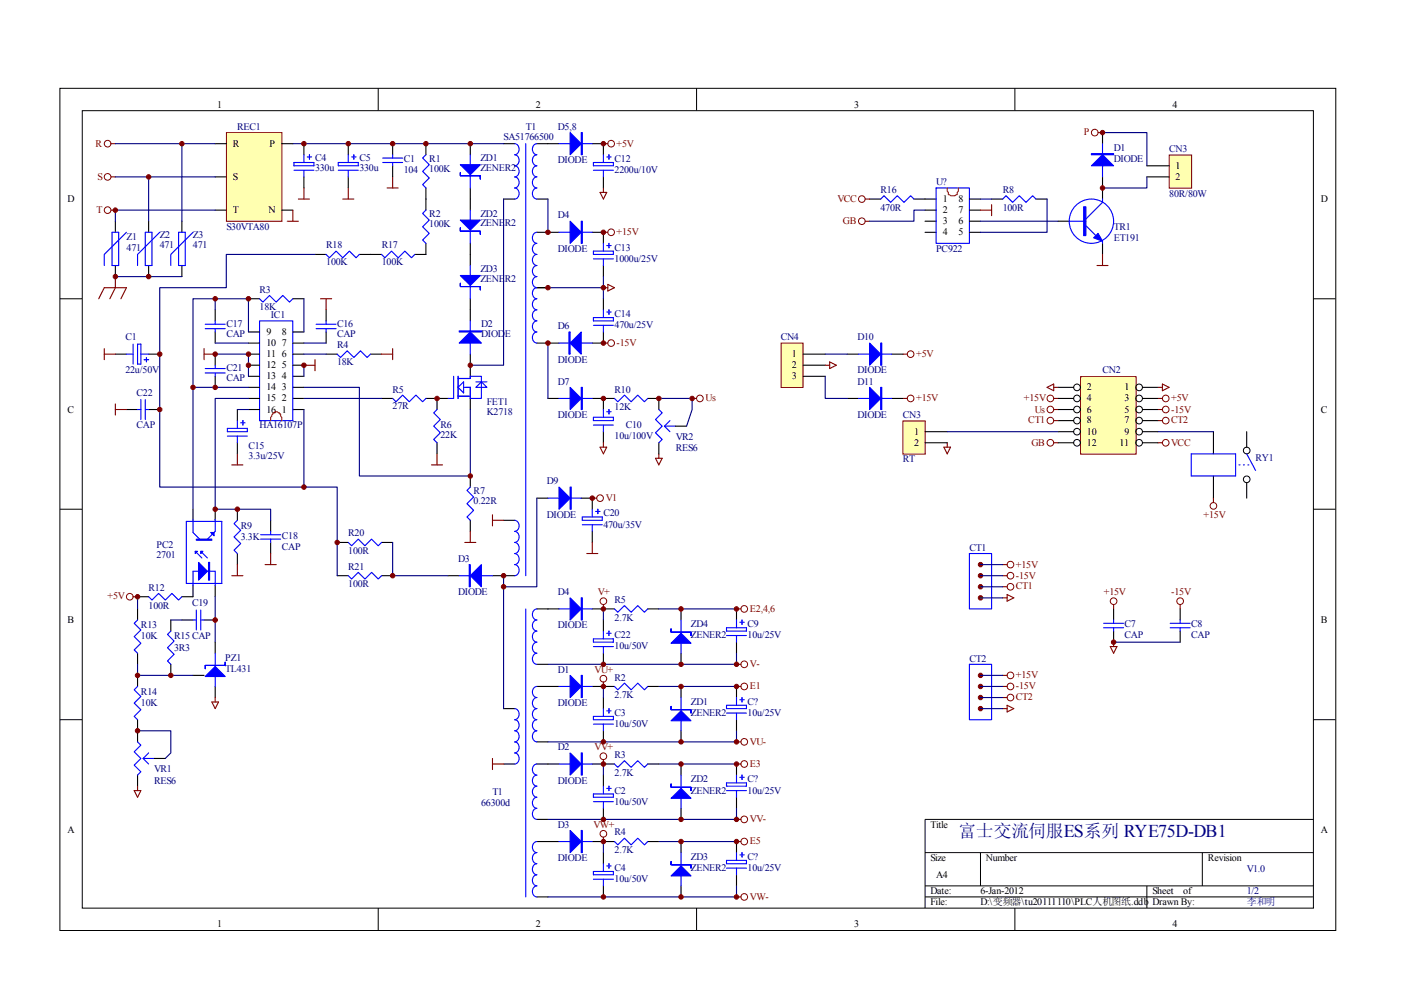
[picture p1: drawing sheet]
<svg xmlns="http://www.w3.org/2000/svg" width="297mm" height="210mm" viewBox="0 0 297 210" stroke-linecap="round" stroke-linejoin="round" font-family="sans-serif">
<g fill="none" stroke="#000" stroke-width=".21">
<path d="M12.7 18.7h270.5v178.6h-270.5zM80.2 18.7v4.7M147.7 18.7v4.7M215.2 18.7v4.7M17.4 23.5h261.1v169h-261.1zM12.7 63.3h4.7M278.4 63.3h4.7M12.7 108h4.7M278.4 108h4.7M12.7 152.6h4.7M278.4 152.6h4.7M278.4 173.7h-82.3v18.8"/>
<path d="M80.2 192.5v4.7M147.7 192.5v4.7M196.1 180.8h82.3M196.1 187.8h82.3M196.1 190.2h82.3M207.9 180.8v7M215.2 192.5v4.7M243.2 187.8v4.7M254.9 180.8v7"/>
</g>
<path d="M48.1 28.2h11.7v18.7h-11.7z" fill="#ffffb0"/>
<g fill="none" stroke="#800000" stroke-width=".21">
<path d="M48 28.1h11.8v18.8h-11.8z"/>
<circle cx="22.8" cy="37.5" r=".7"/>
<circle cx="22.8" cy="30.5" r=".7"/>
<circle cx="129.6" cy="30.5" r=".71"/>
<circle cx="22.8" cy="44.6" r=".7"/>
<circle cx="129.6" cy="49.2" r=".71"/>
<circle cx="129.6" cy="72.7" r=".71"/>
<circle cx="148.4" cy="84.5" r=".7"/>
<circle cx="127.2" cy="105.6" r=".71"/>
<circle cx="27.5" cy="126.5" r=".71"/>
<circle cx="127.9" cy="127.5" r=".71"/>
<circle cx="157.8" cy="129.1" r=".71"/>
<circle cx="127.9" cy="143.9" r=".71"/>
<circle cx="157.8" cy="157.3" r=".71"/>
<circle cx="157.8" cy="145.5" r=".71"/>
<circle cx="157.8" cy="140.8" r=".71"/>
<circle cx="127.9" cy="160.3" r=".71"/>
<circle cx="127.9" cy="176.8" r=".71"/>
<circle cx="157.8" cy="173.7" r=".71"/>
<circle cx="157.8" cy="162" r=".71"/>
<circle cx="157.8" cy="178.4" r=".71"/>
<circle cx="157.8" cy="190.2" r=".71"/>
</g>
<g fill="none" stroke="#000" stroke-width=".23">
<path d="M45.6 30.5h2.4M45.6 37.5h2.4M59.7 30.5h2.4M64.4 30.5v2.3M64.4 37.5v2.4M73.8 30.5v2.3M73.8 37.5v2.4M83.2 30.5v2.3M83.2 35.2v2.3M90.3 30.5v2.3M90.3 39.9v4.7M99.7 30.5v2.3"/>
<path d="M99.7 39.9v4.7M106.8 30.5h2.3M113.8 30.5h4.7M125.6 30.5h2.3v2.3M127.9 37.5v2.4M233.8 39.9v2.3M24.5 46.9v2.4M24.5 56.3v2.3M31.5 46.9v2.4M31.5 56.3v2.3M38.6 46.9v2.4M38.6 56.3v2.3"/>
<path d="M45.6 44.6h2.4M59.7 44.6h2.4M66.8 53.9h2.3M76.2 53.9h4.7M90.3 51.6v2.3h-2.3M99.7 51.6v4.7M106.8 42.2h2.3M113.8 42.2h2.4M113.8 49.3h4.7M125.6 49.3h2.3v2.3M127.9 56.3v2.3M184.4 42.2h2.3"/>
<path d="M193.8 42.2h4.7M196.1 44.6h2.4M196.1 49.3h2.4M196.1 46.9h2.4M205.5 44.6h2.4M205.5 42.2h2.4M205.5 49.3h2.4M205.5 46.9h2.4M210.2 42.2h2.4M219.6 42.2h2.4M224.3 46.9h2.4M233.8 51.6v2.3"/>
<path d="M24.5 75.1h2.3M31.5 75.1h2.4M45.6 65.7v2.3M45.6 70.4v2.3M45.6 75.1v2.3M45.6 79.8v2.3M52.7 72.7h2.3M52.7 79.8h2.3M52.7 77.4h2.3M52.7 75.1h2.3M52.7 70.4h2.3M52.7 63.3h2.3"/>
<path d="M62.1 72.7h2.3M62.1 79.8h2.3M62.1 77.4h2.3M62.1 75.1h2.3M62.1 70.4h2.3M62.1 63.3h2.3M69.1 75.1h2.4M69.1 65.7v2.3M69.1 70.4v2.3M78.5 75.1h2.4M99.7 63.3v4.7M99.7 75.1v4.7"/>
<path d="M113.8 61h2.4M113.8 72.7h4.7M127.9 70.4v2.3h-2.3M127.9 63.3v2.4M26.8 86.8h2.4M31.5 86.8h2.4M50.3 86.8v2.4M50.3 93.9v2.3M52.7 84.5h2.3M52.7 86.8h2.3M52.7 82.1h2.3M62.1 84.5h2.3"/>
<path d="M62.1 86.8h2.3M62.1 82.1h2.3M80.9 84.5h2.3M90.3 84.5h4.7M92.7 84.5v2.3M92.7 93.9v2.3M99.7 84.5v2.3M116.2 84.5h2.3M125.6 84.5h4.7M127.9 84.5v2.3M127.9 91.5v2.4M137.3 84.5h2.4v2.3"/>
<path d="M139.7 93.9v2.3M143.2 90.4h2.4M40.9 108v2.3M45.6 108v2.3M50.3 108v2.3M50.3 117.4v2.3M57.4 110.3v2.4M57.4 115v2.4M71.5 115h2.3M80.9 115h2.3M99.7 100.9v2.4M99.7 110.3v2.4"/>
<path d="M106.8 110.3h2.3M113.8 105.6h2.4M123.2 105.6h2.4v2.4M125.6 112.7v2.3M29.2 126.5h2.3M29.2 129.1v2.4M29.2 138.5v2.4M36.2 131.5v2.3M38.6 131.5h2.3M40.9 124.2v2.3h-2.3M43.3 131.5h2.3M45.6 124.2v2.3"/>
<path d="M45.6 136.2v2.3M71.5 122.1h2.3M80.9 122.1h2.3M95 122.1h2.4M104.4 122.1h4.7M113.8 129.1h4.7M125.6 129.1h4.7M127.9 131.5v2.3M127.9 138.5v2.4M137.3 129.1h2.4M144.4 129.1v2.4M144.4 138.5v2.4"/>
<path d="M156.2 129.1v2.4M156.2 136.2v2.3M29.2 143.2v2.3M29.2 152.6v4.7M36.2 140.9v2.3M40.9 143.2h2.4M45.6 145.5v2.4M106.8 150.2h2.3M113.8 140.9h2.4M113.8 157.3h2.4M113.8 145.5h4.7M125.6 145.5h4.7"/>
<path d="M127.9 147.9v2.3M127.9 154.9v2.4M137.3 145.5h2.4M144.4 145.5v2.4M144.4 154.9v2.4M156.2 145.5v2.4M156.2 152.6v2.3M29.2 164.3v2.4M32.7 160.8h2.3M106.8 162h2.3M113.8 162h4.7M113.8 173.7h2.4"/>
<path d="M113.8 178.4h4.7M125.6 162h4.7M125.6 178.4h4.7M127.9 164.3v2.4M127.9 171.4v2.3M137.3 162h2.4M137.3 178.4h2.4M144.4 162v2.3M144.4 171.4v2.3M144.4 178.4v2.4M156.2 162v2.3M156.2 169v2.4"/>
<path d="M156.2 178.4v2.4M113.8 190.2h2.4M127.9 180.8v2.3M127.9 187.8v2.4M144.4 187.8v2.4M156.2 185.5v2.3"/>
</g>
<g fill="none" stroke="#00f" stroke-width=".23">
<path d="M62.3 34.5h4.3v.7h-4.3zM62.3 36.1h4.3M64.4 32.8v1.7M64.4 36.1v1.4M65.1 33.3h1M65.6 32.8v.9M71.7 36.1h4.3M71.7 34.5h4.3v.7h-4.3zM73.8 32.8v1.7M73.8 36.1v1.4M74.5 33.3h1M75 32.8v.9"/>
<path d="M81.1 34.5h4.3M81.1 33.5h4.3M83.2 32.8v.7M83.2 34.5v.7M90.3 32.8l-.7 .7 1.4 1.4-1.4 1.4 1.4 1.4-1.4 1.5 .7 .7M99.7 32.8v7.1M109.1 30.5a1.2 1.2 0 0 1 1 1.1 1.2 1.2 0 0 1-1 1.2 1.2 1.2 0 0 1 1 1.2 1.2 1.2 0 0 1-1 1.2 1.2 1.2 0 0 1 1 1.1 1.2 1.2 0 0 1-1 1.2 1.2 1.2 0 0 1 1 1.2 1.2 1.2 0 0 1-1 1.2 1.2 1.2 0 0 1 1 1.1 1.2 1.2 0 0 1-1 1.2M111.5 30.5v91.6M113.8 30.5a1.21 1.21 0 0 0-.9 1.1 1.21 1.21 0 0 0 .9 1.2 1.2 1.2 0 0 0-.9 1.2 1.2 1.2 0 0 0 .9 1.2 1.2 1.2 0 0 0-.9 1.1 1.2 1.2 0 0 0 .9 1.2 1.2 1.2 0 0 0-.9 1.2 1.2 1.2 0 0 0 .9 1.2 1.2 1.2 0 0 0-.9 1.1 1.2 1.2 0 0 0 .9 1.2M118.5 30.5h7.1M125.8 36.1h4.2M125.8 34.5h4.2v.7h-4.2z"/>
<path d="M127.9 32.8v1.7M127.9 36.1v1.4M128.6 33.3h1M129.1 32.8v.9M198.5 39.9h7v11.7h-7zM23.8 49.3h1.4v7h-1.4zM26.8 49.3l-4.7 4.6v2.4M30.8 49.3h1.4v7h-1.4zM33.9 49.3l-4.7 4.6v2.4M37.9 49.3h1.4v7h-1.4zM40.9 49.3l-4.7 4.6v2.4M69.1 53.9l.7 .8 1.5-1.5 1.4 1.5 1.4-1.5 1.4 1.5 .7-.8"/>
<path d="M80.9 53.9l.7 .8 1.4-1.5 1.4 1.5 1.4-1.5 1.4 1.5 .8-.8M90.3 44.6l-.7 .7 1.4 1.4-1.4 1.4 1.4 1.4-1.4 1.4 .7 .7M99.7 44.6v7M99.7 56.3v7M113.8 49.3a1.2 1.2 0 0 0-.9 1.1 1.2 1.2 0 0 0 .9 1.2 1.2 1.2 0 0 0-.9 1.2 1.2 1.2 0 0 0 .9 1.1 1.2 1.2 0 0 0-.9 1.2 1.2 1.2 0 0 0 .9 1.2 1.2 1.2 0 0 0-.9 1.2 1.2 1.2 0 0 0 .9 1.1 1.2 1.2 0 0 0-.9 1.2 1.2 1.2 0 0 0 .9 1.2 1.2 1.2 0 0 0-.9 1.2 1.2 1.2 0 0 0 .9 1.1 1.2 1.2 0 0 0-.9 1.2 1.2 1.2 0 0 0 .9 1.2M118.5 49.3h7.1M125.8 53.2h4.2v.7h-4.2zM125.8 54.9h4.2M127.9 51.6v1.6M127.9 54.9v1.4M128.6 52.1h1M129.1 51.6v.9"/>
<path d="M186.7 42.2l.7-.7 1.4 1.4 1.4-1.4 1.5 1.4 1.4-1.4 .7 .7M212.6 42.2l.7-.7 1.4 1.4 1.4-1.4 1.4 1.4 1.4-1.4 .7 .7M226.7 46.9h3.5M230.2 47.8l2.1 2.2M233.8 42.2v.7l-3.6 3.5M233.8 51.1v.5M26.8 75.1h1.4M28.2 73v4.2M29.2 73h.7v4.2h-.7zM29.9 75.1h1.6M30.6 76.3h.9M31 75.8v.9"/>
<path d="M43.5 68.7h4.2M43.5 69.7h4.2M43.5 78.1h4.2M43.5 79.1h4.2M45.6 68v.7M45.6 69.7v.7M45.6 77.4v.7M45.6 79.1v.7M55 68h7.1v21.2h-7.1zM55 63.3l.7 .7 1.4-1.4 1.5 1.4 1.4-1.4 1.4 1.4 .7-.7M67 68.7h4.3M67 69.7h4.3"/>
<path d="M69.1 68v.7M69.1 69.7v.7M71.5 75.1l.7 .7 1.4-1.4 1.4 1.4 1.4-1.4 1.4 1.4 .7-.7M96.2 79.8v4.7h-1.2M97.1 79.8v4.7M99.7 68v7.1M113.8 65.7a1.2 1.2 0 0 0-.9 1.2 1.2 1.2 0 0 0 .9 1.1 1.2 1.2 0 0 0-.9 1.2 1.2 1.2 0 0 0 .9 1.2 1.2 1.2 0 0 0-.9 1.2 1.2 1.2 0 0 0 .9 1.1M118.5 72.7h7.1M125.8 67.3h4.2v.7h-4.2zM125.8 69h4.2M127.9 65.7v1.6M127.9 69v1.4"/>
<path d="M128.6 66.2h1M129.1 65.7v.9M29.2 86.8h.7M29.9 84.7v4.2M30.8 84.7v4.2M30.8 86.8h.7M48.2 90.8h4.2v.7h-4.2zM48.2 92.5h4.2M50.3 89.2v1.6M50.3 92.5v1.4M51 89.6h1M51.5 89.2v.9"/>
<path d="M83.2 84.5l.8 .7 1.4-1.4 1.4 1.4 1.4-1.4 1.4 1.4 .7-.7M92.7 86.8l-.8 .7 1.5 1.4-1.5 1.5 1.5 1.4-1.5 1.4 .8 .7M97.1 80.3h2.6v-.5h2.4v4.7h-2.4v-2.4h-1.4M97.1 84h2.6M97.1 82.1l1.2-1.1v2.3zM100.9 82.1l1.2-1.1 1.1 1.1zM100.9 81h2.3M118.5 84.5h7.1M125.8 88.5h4.2v.7h-4.2zM125.8 90.1h4.2M127.9 86.8v1.7M127.9 90.1v1.4"/>
<path d="M128.6 87.3h1M129.1 86.8v1M130.3 84.5l.7 .7 1.4-1.4 1.4 1.4 1.4-1.4 1.4 1.4 .7-.7M139.7 86.8l.7 .7-1.4 1.4 1.4 1.5-1.4 1.4 1.4 1.4-.7 .7M140.9 90.4h2.3M142 89.2l-1.1 1.2 1.1 1.1M39.5 110.6h7.5v13.1h-7.5zM40.9 110.1v2.8l1.4 1.4M41.4 116.9l1.4 1.4M42.6 116.9l1.4 1.4M45.6 110.1v2.6l-1.6 1.6M50.3 110.3l-.7 .7 1.4 1.4-1.4 1.4 1.4 1.5-1.4 1.4 .7 .7"/>
<path d="M55.3 113.4h4.2M55.3 114.3h4.2M57.4 112.7v.7M57.4 114.3v.7M73.8 115l.7 .7 1.5-1.4 1.4 1.4 1.4-1.4 1.4 1.4 .7-.7M99.7 103.3l-.7 .7 1.4 1.4-1.4 1.4 1.4 1.4-1.4 1.4 .7 .7M109.1 110.3a1.2 1.2 0 0 1 1 1.2 1.2 1.2 0 0 1-1 1.2 1.2 1.2 0 0 1 1 1.1 1.2 1.2 0 0 1-1 1.2 1.2 1.2 0 0 1 1 1.2 1.2 1.2 0 0 1-1 1.2 1.2 1.2 0 0 1 1 1.1 1.2 1.2 0 0 1-1 1.2 1.2 1.2 0 0 1 1 1.2 1.2 1.2 0 0 1-1 1.2M116.2 105.6h7M123.5 109.6h4.2v.7h-4.2zM123.5 111.3h4.2M125.6 108v1.6M125.6 111.3v1.4"/>
<path d="M126.3 108.4h.9M126.8 108v.9M29.2 131.5l-.7 .7 1.4 1.4-1.4 1.4 1.4 1.4-1.4 1.4 .7 .7M31.5 126.5l.7 .7 1.4-1.4 1.4 1.4 1.4-1.4 1.5 1.4 .7-.7M36.2 133.8l-.7 .7 1.4 1.4-1.4 1.4 1.4 1.4-1.4 1.4 .7 .8M40.9 124.2v-3.1h4.7v3.1M40.9 131.5h.7M41.6 129.3v4.3M42.6 131.5h.7M42.6 129.3v4.3M45.6 138.5v7M73.8 122.1l.7 .7 1.5-1.4 1.4 1.4 1.4-1.4 1.4 1.4 .7-.7"/>
<path d="M97.4 122.1h7M111.5 129.1v61.1M113.8 129.1a1.2 1.2 0 0 0-.9 1.2 1.2 1.2 0 0 0 .9 1.2 1.2 1.2 0 0 0-.9 1.1 1.2 1.2 0 0 0 .9 1.2 1.2 1.2 0 0 0-.9 1.2 1.2 1.2 0 0 0 .9 1.2 1.2 1.2 0 0 0-.9 1.1 1.2 1.2 0 0 0 .9 1.2 1.2 1.2 0 0 0-.9 1.2 1.2 1.2 0 0 0 .9 1.2M118.5 129.1h7.1M125.8 135.4h4.2v.8h-4.2zM125.8 137.1h4.2M127.9 133.8v1.6M127.9 137.1v1.4M128.6 134.3h1M129.1 133.8v.9M130.3 129.1l.7 .7 1.4-1.4 1.4 1.4 1.4-1.4 1.4 1.4 .7-.7M144.4 131.5v7"/>
<path d="M154 133.1h4.3v.7h-4.3zM154 134.7h4.3M156.2 131.5v1.6M156.2 134.7v1.5M156.9 131.9h.9M157.3 131.5v.9M29.2 145.5l-.7 .8 1.4 1.4-1.4 1.4 1.4 1.4-1.4 1.4 .7 .7M29.2 157.3l.7 .7-1.4 1.4 1.4 1.4-1.4 1.4 1.4 1.4-.7 .7M31.5 159.6l-1.2 1.2 1.2 1.2M109.1 150.2a1.2 1.2 0 0 1 1 1.2 1.2 1.2 0 0 1-1 1.2 1.2 1.2 0 0 1 1 1.2 1.2 1.2 0 0 1-1 1.1 1.2 1.2 0 0 1 1 1.2 1.2 1.2 0 0 1-1 1.2 1.2 1.2 0 0 1 1 1.2 1.2 1.2 0 0 1-1 1.1 1.2 1.2 0 0 1 1 1.2 1.2 1.2 0 0 1-1 1.2M113.8 145.5a1.2 1.2 0 0 0-.9 1.2 1.2 1.2 0 0 0 .9 1.2 1.2 1.2 0 0 0-.9 1.2 1.2 1.2 0 0 0 .9 1.1 1.2 1.2 0 0 0-.9 1.2 1.2 1.2 0 0 0 .9 1.2 1.2 1.2 0 0 0-.9 1.2 1.2 1.2 0 0 0 .9 1.1 1.2 1.2 0 0 0-.9 1.2 1.2 1.2 0 0 0 .9 1.2M118.5 145.5h7.1"/>
<path d="M125.8 151.9h4.2v.7h-4.2zM125.8 153.5h4.2M127.9 150.2v1.7M127.9 153.5v1.4M128.6 150.7h1M129.1 150.2v1M130.3 145.5l.7 .8 1.4-1.5 1.4 1.5 1.4-1.5 1.4 1.5 .7-.8M144.4 147.9v7M154 149.5h4.3v.7h-4.3zM154 151.2h4.3M156.2 147.9v1.6M156.2 151.2v1.4"/>
<path d="M156.9 148.4h.9M157.3 147.9v.9M30.3 160.8h2.4M113.8 162a1.2 1.2 0 0 0-.9 1.2 1.2 1.2 0 0 0 .9 1.1 1.2 1.2 0 0 0-.9 1.2 1.2 1.2 0 0 0 .9 1.2 1.2 1.2 0 0 0-.9 1.2 1.2 1.2 0 0 0 .9 1.1 1.2 1.2 0 0 0-.9 1.2 1.2 1.2 0 0 0 .9 1.2 1.2 1.2 0 0 0-.9 1.2 1.2 1.2 0 0 0 .9 1.1M113.8 178.4a1.2 1.2 0 0 0-.9 1.2 1.2 1.2 0 0 0 .9 1.2 1.2 1.2 0 0 0-.9 1.2 1.2 1.2 0 0 0 .9 1.1 1.2 1.2 0 0 0-.9 1.2 1.2 1.2 0 0 0 .9 1.2 1.21 1.21 0 0 0-.9 1.2 1.21 1.21 0 0 0 .9 1.1 1.2 1.2 0 0 0-.9 1.2 1.2 1.2 0 0 0 .9 1.2M118.5 162h7.1M118.5 178.4h7.1M125.8 168.3h4.2v.7h-4.2zM125.8 170h4.2M127.9 166.7v1.6M127.9 170v1.4M128.6 167.2h1"/>
<path d="M129.1 166.7v.9M130.3 162l.7 .7 1.4-1.4 1.4 1.4 1.4-1.4 1.4 1.4 .7-.7M130.3 178.4l.7 .7 1.4-1.4 1.4 1.4 1.4-1.4 1.4 1.4 .7-.7M144.4 164.3v7.1M154 166h4.3v.7h-4.3zM154 167.6h4.3M156.2 164.3v1.7M156.2 167.6v1.4M156.9 164.8h.9M157.3 164.3v1M125.8 184.8h4.2v.7h-4.2zM125.8 186.4h4.2"/>
<path d="M127.9 183.1v1.7M127.9 186.4v1.4M128.6 183.6h1M129.1 183.1v1M144.4 180.8v7M154 182.4h4.3v.7h-4.3zM154 184.1h4.3M156.2 180.8v1.6M156.2 184.1v1.4M156.9 181.2h.9M157.3 180.8v.9"/>
<circle cx="231.4" cy="46.9" r="4.7"/>
</g>
<g fill="none" stroke="#800000" stroke-width=".23">
<path d="M23.5 30.5h1M23.5 37.5h1M64.4 39.9v2.3M73.8 39.9v2.3M82.1 39.9h2.3M83.2 37.5v2.4M127.9 30.5h1M127.9 39.9v.9M23.5 44.6h1M24.5 58.6v2.4l-1.2 2.3M60.9 46.9h2.4M62.1 44.6v2.3"/>
<path d="M63.3 42.2h2.3M72.7 42.2h2.3M127.2 40.8h1.4l-.7 1.4zM127.9 49.3h1M20.9 63.3l1.2-2.3h4.7l-1.2 2.3M22.1 75.1h2.4M22.1 73.9v2.4M43.3 73.9v2.4M43.3 75.1h2.3M64.4 77.4h2.4M66.8 76.3v2.3M68 63.3h2.3"/>
<path d="M69.1 63.3v2.4M80.9 75.1h2.3M83.2 73.9v2.4M127.9 61h1M127.9 72.7h1M128.9 60.3l1.4 .7-1.4 .7zM24.5 85.7v2.3M24.5 86.8h2.3M49.1 98.6h2.4M50.3 96.2v2.4M91.5 98.6h2.3M92.7 96.2v2.4"/>
<path d="M127.2 94.8h1.4l-.7 1.4zM127.9 93.9v.9M139 97.2h1.4l-.7 1.4zM139.7 96.2v1M146.7 84.5h1M50.3 119.7v2.4M56.2 119.7h2.4M57.4 117.4v2.3M98.5 115h2.4M99.7 112.7v2.3M104.4 109.1v2.4M104.4 110.3h2.4"/>
<path d="M124.4 117.4h2.4M125.6 115v2.4M125.6 105.6h.9M28.2 126.5h1M49.1 122.1h2.4M127.9 128.2v.9M156.2 129.1h.9M44.9 148.8h1.4l-.7 1.4zM45.6 147.9v.9M127.9 144.6v.9M156.2 140.9h.9M156.2 157.3h.9"/>
<path d="M156.2 145.5h.9M28.5 167.6h1.4l-.7 1.4zM29.2 166.7v.9M104.4 160.8v2.4M104.4 162h2.4M127.9 161.1v.9M127.9 177.5v.9M156.2 162h.9M156.2 173.7h.9M156.2 178.4h.9M156.2 190.2h.9"/>
</g>
<g fill="#00f" stroke="#00f" stroke-width=".23">
<path d="M97.6 34.9h4.2l-2.1 2.1z"/>
<path d="M97.6 46.7h4.2l-2.1 2.1z"/>
<path d="M97.6 58.4h4.2l-2.1 2.1z"/>
<path d="M97.4 72.7l2.3-2.3 2.4 2.3z"/>
<path d="M42.1 119.2l1.9 1.9-1.9 1.9z"/>
<path d="M41.4 116.9h.5l-.5 .5z"/>
<path d="M42.6 116.9h.4l-.4 .5z"/>
<path d="M44.7 112.9h.7v.7z"/>
<path d="M99.7 122.1l2.4-2.4v4.7z"/>
<path d="M118.5 103.3l2.4 2.3-2.4 2.4z"/>
<path d="M43.5 143.4l2.1-2.1 2.1 2.1z"/>
<path d="M120.9 126.8l2.3 2.3-2.3 2.4z"/>
<path d="M120.9 143.2l2.3 2.3-2.3 2.4z"/>
<path d="M120.9 159.6l2.3 2.4-2.3 2.3z"/>
<path d="M120.9 176.1l2.3 2.3-2.3 2.4z"/>
<path d="M142.3 185.7l2.1-2.1 2.1 2.1z"/>
<path d="M142.3 169.3l2.1-2.1 2.1 2.1z"/>
<path d="M142.3 152.8l2.1-2.1 2.1 2.1z"/>
<path d="M142.3 136.4l2.1-2.1 2.1 2.1z"/>
<path d="M120.9 28.1l2.3 2.4-2.3 2.3z"/>
<path d="M120.9 46.9l2.3 2.4-2.3 2.3z"/>
<path d="M120.9 72.7l2.3-2.3v4.7z"/>
<path d="M120.9 82.1l2.3 2.4-2.3 2.3z"/>
<path d="M232.8 49.5l1 1.6-1.9-.7z"/>
<path d="M97.6 36.6v.7h4.2v.7v-.7h-4.2z" fill-rule="evenodd"/>
<path d="M97.6 48.3v.7h4.2v.7v-.7h-4.2z" fill-rule="evenodd"/>
<path d="M97.6 60.1v.7h4.2v.7v-.7h-4.2z" fill-rule="evenodd"/>
<path d="M97.4 70.2h4.7v.2h-4.7z" fill-rule="evenodd"/>
<path d="M44.2 119.2h.2v3.8h-.2z" fill-rule="evenodd"/>
<path d="M41.6 114.3h3.3v.2h-3.3z" fill-rule="evenodd"/>
<path d="M99.5 119.7h.2v4.7h-.2z" fill-rule="evenodd"/>
<path d="M120.9 103.3h.2v4.7h-.2z" fill-rule="evenodd"/>
<path d="M43.5 141.1v.7v-.7h4.2v-.7v.7z" fill-rule="evenodd"/>
<path d="M123.2 126.8h.3v4.7h-.3z" fill-rule="evenodd"/>
<path d="M123.2 143.2h.3v4.7h-.3z" fill-rule="evenodd"/>
<path d="M123.2 159.6h.3v4.7h-.3z" fill-rule="evenodd"/>
<path d="M123.2 176.1h.3v4.7h-.3z" fill-rule="evenodd"/>
<path d="M142.3 182.7v.7h4.2v.7v-.7h-4.2z" fill-rule="evenodd"/>
<path d="M142.3 166.2v.7h4.2v.7v-.7h-4.2z" fill-rule="evenodd"/>
<path d="M142.3 149.8v.7h4.2v.7v-.7h-4.2z" fill-rule="evenodd"/>
<path d="M142.3 133.3v.7h4.2v.7v-.7h-4.2z" fill-rule="evenodd"/>
<path d="M123.2 28.1h.3v4.7h-.3z" fill-rule="evenodd"/>
<path d="M123.2 46.9h.3v4.7h-.3z" fill-rule="evenodd"/>
<path d="M120.6 70.4h.3v4.7h-.3z" fill-rule="evenodd"/>
<path d="M123.2 82.1h.3v4.7h-.3z" fill-rule="evenodd"/>
<path d="M229.8 43.9h.4v6.1h-.4z" fill-rule="evenodd"/>
</g>
<path d="M200.8 39.9v.7l.3 .2v.5a2.01 2.01 0 0 0 1.8 0v-.5l.3-.2v-.7M57.4 89.2v-.7l.2-.5 .3-.2v-.3h.4v-.2h.5l.5 .2v.3h.2v.4l.2 .3v.7" fill="none" stroke="#f00" stroke-width=".23"/>
<g fill="#800000" stroke="#800000" stroke-width=".21">
<circle cx="92.7" cy="84.5" r=".47"/>
<circle cx="52.7" cy="77.4" r=".47"/>
<circle cx="64.4" cy="77.4" r=".47"/>
<circle cx="52.7" cy="63.3" r=".47"/>
<circle cx="31.5" cy="37.5" r=".47"/>
<circle cx="38.6" cy="30.5" r=".47"/>
<circle cx="24.5" cy="44.6" r=".47"/>
<circle cx="24.5" cy="58.6" r=".47"/>
<circle cx="31.5" cy="58.6" r=".47"/>
<circle cx="45.6" cy="63.3" r=".47"/>
<circle cx="33.9" cy="86.8" r=".47"/>
<circle cx="33.9" cy="75.1" r=".47"/>
<circle cx="45.6" cy="82.1" r=".47"/>
<circle cx="52.7" cy="75.1" r=".47"/>
<circle cx="45.6" cy="75.1" r=".47"/>
<circle cx="40.9" cy="82.1" r=".47"/>
<circle cx="45.6" cy="108" r=".47"/>
<circle cx="50.3" cy="108" r=".47"/>
<circle cx="99.7" cy="30.5" r=".47"/>
<circle cx="90.3" cy="30.5" r=".47"/>
<circle cx="99.7" cy="77.4" r=".47"/>
<circle cx="64.4" cy="30.5" r=".47"/>
<circle cx="73.8" cy="30.5" r=".47"/>
<circle cx="83.2" cy="30.5" r=".47"/>
<circle cx="29.2" cy="126.5" r=".47"/>
<circle cx="45.6" cy="131.5" r=".47"/>
<circle cx="29.2" cy="143.2" r=".47"/>
<circle cx="36.2" cy="143.2" r=".47"/>
<circle cx="29.2" cy="154.9" r=".47"/>
<circle cx="99.7" cy="100.9" r=".47"/>
<circle cx="64.4" cy="103.3" r=".47"/>
<circle cx="71.5" cy="115" r=".47"/>
<circle cx="83.2" cy="122.1" r=".47"/>
<circle cx="106.8" cy="122.1" r=".47"/>
<circle cx="106.8" cy="124.4" r=".47"/>
<circle cx="127.9" cy="84.5" r=".47"/>
<circle cx="116.2" cy="72.7" r=".47"/>
<circle cx="125.6" cy="105.6" r=".47"/>
<circle cx="127.9" cy="30.5" r=".47"/>
<circle cx="127.9" cy="49.3" r=".47"/>
<circle cx="127.9" cy="72.7" r=".47"/>
<circle cx="139.7" cy="84.5" r=".47"/>
<circle cx="146.7" cy="84.5" r=".47"/>
<circle cx="127.9" cy="61" r=".47"/>
<circle cx="116.2" cy="61" r=".47"/>
<circle cx="116.2" cy="49.3" r=".47"/>
<circle cx="156.1" cy="145.5" r=".47"/>
<circle cx="144.4" cy="145.5" r=".47"/>
<circle cx="156.1" cy="157.3" r=".47"/>
<circle cx="144.4" cy="157.3" r=".47"/>
<circle cx="127.9" cy="157.3" r=".47"/>
<circle cx="127.9" cy="145.5" r=".47"/>
<circle cx="156.1" cy="173.7" r=".47"/>
<circle cx="144.4" cy="173.7" r=".47"/>
<circle cx="127.9" cy="173.7" r=".47"/>
<circle cx="156.1" cy="178.4" r=".47"/>
<circle cx="144.4" cy="178.4" r=".47"/>
<circle cx="127.9" cy="178.4" r=".47"/>
<circle cx="156.1" cy="190.2" r=".47"/>
<circle cx="144.4" cy="190.2" r=".47"/>
<circle cx="127.9" cy="190.2" r=".47"/>
<circle cx="156.1" cy="162" r=".47"/>
<circle cx="144.4" cy="162" r=".47"/>
<circle cx="127.9" cy="162" r=".47"/>
<circle cx="156.1" cy="140.8" r=".47"/>
<circle cx="144.4" cy="140.8" r=".47"/>
<circle cx="127.9" cy="140.8" r=".47"/>
<circle cx="156.1" cy="129.1" r=".47"/>
<circle cx="144.4" cy="129.1" r=".47"/>
<circle cx="127.9" cy="129.1" r=".47"/>
</g>
<g fill="none" stroke="#000080" stroke-width=".23">
<path d="M24.5 30.5h21.1M24.5 37.5h21.1M31.5 37.5v9.4M38.6 30.5v16.4M62.1 30.5h44.7M24.5 58.6h14.1M45.6 44.6h-21.1v2.3M66.8 53.9h-18.8v7.1h-14.1v42.3h30.5v-16.5M106.8 42.2v35.2h-7.1M116.2 42.2v7.1M127.9 58.6v4.7M45.6 65.7v-2.4h7.1v7.1"/>
<path d="M45.6 63.3h-4.7v18.8h11.8M45.6 75.1h7.1v4.7M45.6 72.7h7.1M64.4 63.3v7.1M64.4 77.4v2.4M64.4 75.1h4.7M64.4 72.7h4.7M116.2 72.7v11.8M116.2 61h11.7M40.9 82.1v25.9M50.3 86.8h2.4M52.7 84.5h-7.1v23.5h11.8v2.3"/>
<path d="M64.4 82.1h11.8v18.8h23.5v-14.1M64.4 84.5h16.5M139.7 84.5h7v2.3l-1.1 3.6M64.4 103.3h7.1v18.8M83.2 115v7.1h11.8M113.8 105.6v18.8h-7M29.2 126.5v2.6M36.2 131.5h2.4M45.6 126.5v9.7M106.8 122.1v28.1M127.9 129.1v2.4M139.7 129.1h16.5"/>
<path d="M156.2 138.5v2.4h-40M29.2 140.9v2.3h11.7M29.2 154.9h7v4.7l-1.2 1.2M127.9 145.5v2.4M139.7 145.5h16.5M156.2 154.9v2.4h-40M127.9 162v2.3M127.9 178.4v2.4M139.7 178.4h16.5M139.7 162h16.5M156.2 171.4v2.3h-40M156.2 187.8v2.4h-40"/>
</g>
<path d="M248 32.9h4.6v7h-4.6z" fill="#ffffb0"/>
<g fill="none" stroke="#800000" stroke-width=".21">
<path d="M247.9 32.9h4.7v7h-4.7z"/>
<circle cx="232.1" cy="28.1" r=".71"/>
<circle cx="182.7" cy="46.9" r=".71"/>
<circle cx="182.7" cy="42.2" r=".71"/>
</g>
<path d="M233.8 28.1v2.4M233.8 37.5v2.4M243.2 35.2h4.7M243.2 37.5h4.7" fill="none" stroke="#000" stroke-width=".23"/>
<path d="M233.8 30.5v7" fill="none" stroke="#00f" stroke-width=".23"/>
<g fill="#00f" stroke="#00f" stroke-width=".23">
<path d="M231.4 35.2l2.4-2.4 2.3 2.4z"/>
<path d="M231.4 32.6h4.7v.2h-4.7z" fill-rule="evenodd"/>
</g>
<path d="M232.8 28.1h1M183.4 42.2h1M183.4 46.9h1M207.9 44.6h2.3M210.2 43.4v2.3M232.6 56.3h2.3M233.8 53.9v2.4" fill="none" stroke="#800000" stroke-width=".23"/>
<path d="M233.8 28.1h9.4v7.1M243.2 37.5v2.4h-9.4M196.1 44.6h-2.3v2.3h-9.4M207.9 46.9h16.4M207.9 42.2h2.3M222 42.2v7.1h-14.1" fill="none" stroke="#000080" stroke-width=".23"/>
<g fill="#800000" stroke="#800000" stroke-width=".21">
<circle cx="233.8" cy="39.9" r=".47"/>
<circle cx="233.8" cy="28.1" r=".47"/>
</g>
<path d="M229.2 79.9h11.7v16.4h-11.7z" fill="#ffffb0"/>
<g fill="none" stroke="#800000" stroke-width=".21">
<path d="M229.1 79.9h11.8v16.4h-11.8z"/>
<circle cx="222.7" cy="93.9" r=".7"/>
<circle cx="222.7" cy="86.8" r=".7"/>
<circle cx="222.7" cy="84.5" r=".7"/>
<circle cx="222.7" cy="89.2" r=".7"/>
<circle cx="247.2" cy="93.9" r=".7"/>
<circle cx="247.2" cy="84.5" r=".7"/>
<circle cx="247.2" cy="86.8" r=".7"/>
<circle cx="247.2" cy="89.2" r=".7"/>
</g>
<g fill="none" stroke="#000" stroke-width=".21">
<circle cx="228.3" cy="82.1" r=".71"/>
<circle cx="228.3" cy="91.5" r=".71"/>
<circle cx="228.3" cy="93.9" r=".71"/>
<circle cx="228.3" cy="89.2" r=".71"/>
<circle cx="228.3" cy="86.8" r=".71"/>
<circle cx="228.3" cy="84.5" r=".71"/>
<circle cx="241.5" cy="82.1" r=".71"/>
<circle cx="241.5" cy="91.5" r=".71"/>
<circle cx="241.5" cy="93.9" r=".71"/>
<circle cx="241.5" cy="86.8" r=".71"/>
<circle cx="241.5" cy="84.5" r=".71"/>
<circle cx="241.5" cy="89.2" r=".71"/>
<circle cx="264.3" cy="95.5" r=".71"/>
<circle cx="264.3" cy="101.6" r=".71"/>
</g>
<g fill="none" stroke="#000" stroke-width=".23">
<path d="M224.3 82.1h3.3M224.3 84.5h3.3M224.3 86.8h3.3M224.3 89.2h3.3M224.3 91.5h3.3M224.3 93.9h3.3M242.2 82.1h3.3M242.2 84.5h3.3M242.2 86.8h3.3M242.2 89.2h3.3M242.2 91.5h3.3M242.2 93.9h3.3"/>
<path d="M257.3 91.5v4.7M264.3 91.5v3.3M257.3 100.9v4.7M264.3 102.3v3.3"/>
</g>
<path d="M252.6 96.2h9.4v4.7h-9.4zM262.7 98.6h.2M263.6 98.6h.3M264.3 96.2l1.9 3.5M264.6 98.6h.2" fill="none" stroke="#00f" stroke-width=".23"/>
<g fill="none" stroke="#800000" stroke-width=".23">
<path d="M200.1 94.8h1.4l-.7 1.4zM200.8 93.9v.9M222 82.1l1.4-.7v1.4zM223.4 82.1h.9M223.4 84.5h.9M223.4 86.8h.9M223.4 89.2h.9M223.4 93.9h.9M245.5 82.1h1M245.5 84.5h1M245.5 86.8h1M245.5 89.2h1"/>
<path d="M245.5 93.9h1M246.5 81.4l1.4 .7-1.4 .7z"/>
</g>
<path d="M165.7 72.8h4.6v9.3h-4.6z" fill="#ffffb0"/>
<path d="M165.6 72.7h4.7v9.4h-4.7z" fill="none" stroke="#800000" stroke-width=".21"/>
<path d="M170.3 75.1h4.7M170.3 77.4h4.7M170.3 79.8h4.7" fill="none" stroke="#000" stroke-width=".23"/>
<path d="M191.5 89.3h4.7v7h-4.7z" fill="#ffffb0"/>
<g fill="none" stroke="#800000" stroke-width=".21">
<path d="M191.4 89.3h4.8v7h-4.8z"/>
<circle cx="193.1" cy="75.1" r=".71"/>
<circle cx="193.1" cy="84.5" r=".71"/>
<circle cx="214.2" cy="119.7" r=".71"/>
<circle cx="257.3" cy="107.3" r=".71"/>
<circle cx="214.2" cy="124.4" r=".71"/>
<circle cx="214.2" cy="122.1" r=".71"/>
<circle cx="236.1" cy="127.5" r=".71"/>
<circle cx="250.2" cy="127.5" r=".71"/>
<circle cx="214.2" cy="143.2" r=".71"/>
<circle cx="214.2" cy="145.5" r=".71"/>
<circle cx="214.2" cy="147.9" r=".71"/>
</g>
<path d="M179.7 75.1h2.3M189.1 75.1h2.3M179.7 84.5h2.3M189.1 84.5h2.3M196.1 91.5h4.7M196.1 93.9h4.7M236.1 129.1v2.4M236.1 133.8v2.4M250.2 129.1v2.4M250.2 133.8v2.4" fill="none" stroke="#000" stroke-width=".23"/>
<g fill="none" stroke="#800000" stroke-width=".23">
<path d="M175 77.4h.9M175.9 76.7l1.4 .7-1.4 .7zM191.4 75.1h1M191.4 84.5h1M212.6 119.7h.9M257.3 105.6v1M212.6 122.1h.9M212.6 124.4h.9M212.6 126.8h.9M213.5 126.1l1.4 .7-1.4 .7zM235.4 137.1h1.4l-.7 1.4zM236.1 128.2v.9"/>
<path d="M236.1 136.2v.9M250.2 128.2v.9M212.6 143.2h.9M212.6 145.5h.9M212.6 147.9h.9M212.6 150.2h.9M213.5 149.5l1.4 .7-1.4 .7z"/>
</g>
<path d="M182 75.1h7.1M182 84.5h7.1M205.5 117.4h4.7v11.7h-4.7zM234 133.1h4.2M234 132.2h4.2M236.1 131.5v.7M236.1 133.1v.7M248.1 133.1h4.2M248.1 132.2h4.2M250.2 131.5v.7M250.2 133.1v.7M205.5 140.9h4.7v11.7h-4.7z" fill="none" stroke="#00f" stroke-width=".23"/>
<g fill="#00f" stroke="#00f" stroke-width=".23">
<path d="M184.4 72.7l2.3 2.4-2.3 2.3z"/>
<path d="M184.4 82.1l2.3 2.4-2.3 2.3z"/>
<path d="M186.7 72.7h.3v4.7h-.3z" fill-rule="evenodd"/>
<path d="M186.7 82.1h.3v4.7h-.3z" fill-rule="evenodd"/>
</g>
<g fill="none" stroke="#000080" stroke-width=".23">
<path d="M175 79.8v4.7h4.7M175 75.1h4.7M200.8 91.5h23.5M245.5 91.5h11.8M207.9 119.7h4.7M207.9 124.4h4.7M207.9 122.1h4.7M207.9 126.8h4.7M236.1 136.2h14.1M207.9 143.2h4.7M207.9 147.9h4.7M207.9 145.5h4.7"/>
<path d="M207.9 150.2h4.7"/>
</g>
<g fill="#800000" stroke="#800000" stroke-width=".21">
<circle cx="207.9" cy="119.7" r=".47"/>
<circle cx="207.9" cy="122.1" r=".47"/>
<circle cx="207.9" cy="124.4" r=".47"/>
<circle cx="207.9" cy="126.8" r=".47"/>
<circle cx="207.9" cy="143.2" r=".47"/>
<circle cx="207.9" cy="145.5" r=".47"/>
<circle cx="207.9" cy="147.9" r=".47"/>
<circle cx="207.9" cy="150.2" r=".47"/>
<circle cx="236.1" cy="136.2" r=".47"/>
</g>
<text font-size="3.8" fill="#000080" x="203.2" y="177.5">富士交流伺服ES系列 RYE75D-DB1</text>
<g font-size="2.1">
<text x="46.1" y="22.9">1</text>
<text x="113.6" y="22.9">2</text>
<text x="181.1" y="22.9">3</text>
<text x="248.6" y="22.9">4</text>
<text x="49.4" y="31.1">R</text>
<text x="57.1" y="31.1">P</text>
<text x="249.3" y="35.7">1</text>
<text x="49.4" y="38.1">S</text>
<text x="249.3" y="38.1">2</text>
<text x="14.3" y="42.8">D</text>
<text x="49.4" y="45.1">T</text>
<text x="56.9" y="45.1">N</text>
<text x="199.9" y="42.8">1</text>
<text x="199.9" y="45.1">2</text>
<text x="199.9" y="47.5">3</text>
<text x="203.2" y="47.5">6</text>
<text x="203.2" y="45.1">7</text>
<text x="203.2" y="42.8">8</text>
<text x="280.1" y="42.8">D</text>
<text x="199.9" y="49.9">4</text>
<text x="203.2" y="49.9">5</text>
<text x="56.5" y="71">9</text>
<text x="59.8" y="71">8</text>
<text x="56.5" y="73.3">10</text>
<text x="56.5" y="75.7">11</text>
<text x="59.8" y="75.7">6</text>
<text x="59.8" y="73.3">7</text>
<text x="167.9" y="75.7">1</text>
<text x="56.5" y="78.1">12</text>
<text x="56.5" y="80.4">13</text>
<text x="56.5" y="82.7">14</text>
<text x="59.8" y="82.7">3</text>
<text x="59.8" y="80.4">4</text>
<text x="59.8" y="78.1">5</text>
<text x="167.9" y="78.1">2</text>
<text x="167.9" y="80.4">3</text>
<text x="230.5" y="82.7">2</text>
<text x="238.4" y="82.7">1</text>
<text x="14.3" y="87.5">C</text>
<text x="56.5" y="85.1">15</text>
<text x="56.5" y="87.5">16</text>
<text x="59.8" y="87.5">1</text>
<text x="59.8" y="85.1">2</text>
<text x="230.5" y="85.1">4</text>
<text x="230.5" y="87.5">6</text>
<text x="230.5" y="89.8">8</text>
<text x="238.4" y="85.1">3</text>
<text x="238.4" y="87.5">5</text>
<text x="238.4" y="89.8">7</text>
<text x="280.1" y="87.5">C</text>
<text x="193.8" y="92.1">1</text>
<text x="193.8" y="94.5">2</text>
<text x="230.5" y="92.1">10</text>
<text x="230.5" y="94.5">12</text>
<text x="237.3" y="94.5">11</text>
<text x="238.4" y="92.1">9</text>
<text x="14.3" y="132.1">B</text>
<text x="280.1" y="132.1">B</text>
<text x="14.3" y="176.7">A</text>
<text x="197.3" y="175.5">Title</text>
<text x="280.1" y="176.7">A</text>
<text x="197.3" y="182.6">Size</text>
<text x="209" y="182.6">Number</text>
<text x="256.1" y="182.6">Revision</text>
<text x="197.3" y="189.6">Date:</text>
<text x="197.3" y="192">File:</text>
<text x="198.5" y="186.1">A4</text>
<text x="207.9" y="189.6">6-Jan-2012</text>
<text x="207.9" y="192">D:\变频器\tu20111110\PLC人机图纸.ddb</text>
<text x="244.3" y="189.6">Sheet</text>
<text x="244.3" y="192">Drawn By:</text>
<text x="250.9" y="189.6">of</text>
<text x="46.1" y="196.6">1</text>
<text x="113.6" y="196.6">2</text>
<text x="181.1" y="196.6">3</text>
<text x="248.6" y="196.6">4</text>
</g>
<g font-size="2.1" fill="#000080">
<text x="50.3" y="27.5">REC1</text>
<text x="106.8" y="29.6">SA51766500</text>
<text x="111.5" y="27.5">T1</text>
<text x="118.3" y="27.5">D5,8</text>
<text x="66.8" y="34.1">C4</text>
<text x="76.2" y="34.1">C5</text>
<text x="85.6" y="34.4">C1</text>
<text x="91" y="34.4">R1</text>
<text x="101.9" y="34.1">ZD1</text>
<text x="118.3" y="34.6">DIODE</text>
<text x="130.3" y="34.4">C12</text>
<text x="236.1" y="32">D1</text>
<text x="236.1" y="34.4">DIODE</text>
<text x="247.9" y="32.3">CN3</text>
<text x="66.8" y="36.3">330u</text>
<text x="76.2" y="36.3">330u</text>
<text x="85.6" y="36.7">104</text>
<text x="91" y="36.5">100K</text>
<text x="101.9" y="36.3">ZENER2</text>
<text x="130.3" y="36.7">2200u/10V</text>
<text x="186.7" y="40.9">R16</text>
<text x="198.5" y="39.3">U?</text>
<text x="212.6" y="40.9">R8</text>
<text x="247.9" y="41.7">80R/80W</text>
<text x="91" y="46.1">R2</text>
<text x="101.9" y="45.9">ZD2</text>
<text x="118.3" y="46.3">D4</text>
<text x="186.7" y="44.7">470R</text>
<text x="212.6" y="44.7">100R</text>
<text x="26.8" y="50.8">Z1</text>
<text x="26.8" y="53.2">471</text>
<text x="33.9" y="50.6">Z2</text>
<text x="33.9" y="52.7">471</text>
<text x="40.9" y="50.6">Z3</text>
<text x="40.9" y="52.7">471</text>
<text x="48" y="48.7">S30VTA80</text>
<text x="69.2" y="52.7">R18</text>
<text x="80.9" y="52.7">R17</text>
<text x="91" y="48.2">100K</text>
<text x="101.9" y="48">ZENER2</text>
<text x="118.3" y="53.4">DIODE</text>
<text x="130.3" y="53.2">C13</text>
<text x="198.5" y="53.4">PC922</text>
<text x="236.1" y="48.7">TR1</text>
<text x="236.1" y="51.1">ET191</text>
<text x="69.2" y="56.2">100K</text>
<text x="80.9" y="56.2">100K</text>
<text x="101.9" y="57.6">ZD3</text>
<text x="101.9" y="59.7">ZENER2</text>
<text x="130.3" y="55.5">1000u/25V</text>
<text x="55" y="62.1">R3</text>
<text x="55" y="65.6">18K</text>
<text x="48" y="69.4">C17</text>
<text x="48" y="71.5">CAP</text>
<text x="57.4" y="67.5">IC1</text>
<text x="71.5" y="69.4">C16</text>
<text x="71.5" y="71.5">CAP</text>
<text x="102" y="69.4">D2</text>
<text x="102" y="71.5">DIODE</text>
<text x="118.3" y="69.8">D6</text>
<text x="130.3" y="67.2">C14</text>
<text x="130.3" y="69.6">470u/25V</text>
<text x="26.6" y="72.2">C1</text>
<text x="71.5" y="73.8">R4</text>
<text x="71.5" y="77.3">18K</text>
<text x="118.3" y="76.9">DIODE</text>
<text x="165.5" y="72.2">CN4</text>
<text x="181.8" y="72.2">D10</text>
<text x="26.6" y="79">22u/50V</text>
<text x="29" y="83.9">C22</text>
<text x="48" y="78.8">C21</text>
<text x="48" y="80.9">CAP</text>
<text x="83.2" y="83.2">R5</text>
<text x="118.3" y="81.5">D7</text>
<text x="130.3" y="83.2">R10</text>
<text x="181.8" y="79.2">DIODE</text>
<text x="181.8" y="81.5">D11</text>
<text x="233.8" y="79.2">CN2</text>
<text x="83.2" y="86.7">27R</text>
<text x="103.2" y="85.8">FET1</text>
<text x="103.2" y="87.9">K2718</text>
<text x="118.3" y="88.6">DIODE</text>
<text x="130.3" y="87">12K</text>
<text x="181.8" y="88.6">DIODE</text>
<text x="191.4" y="88.6">CN3</text>
<text x="29" y="90.7">CAP</text>
<text x="52.7" y="95.2">C15</text>
<text x="55" y="90.7">HA16107P</text>
<text x="93.4" y="90.7">R6</text>
<text x="93.4" y="92.8">22K</text>
<text x="130.3" y="93.1">10u/100V</text>
<text x="132.7" y="90.7">C10</text>
<text x="143.3" y="93.3">VR2</text>
<text x="143.3" y="95.7">RES6</text>
<text x="52.7" y="97.3">3.3u/25V</text>
<text x="191.4" y="98">RT</text>
<text x="266.2" y="97.8">RY1</text>
<text x="100.4" y="104.8">R7</text>
<text x="100.4" y="106.9">0.22R</text>
<text x="115.9" y="102.7">D9</text>
<text x="51.1" y="112.1">R9</text>
<text x="73.8" y="113.7">R20</text>
<text x="115.9" y="109.7">DIODE</text>
<text x="127.9" y="109.5">C20</text>
<text x="127.9" y="111.9">470u/35V</text>
<text x="33.2" y="116.1">PC2</text>
<text x="33.2" y="118.2">2701</text>
<text x="51.1" y="114.5">3.3K</text>
<text x="59.8" y="114.2">C18</text>
<text x="59.8" y="116.6">CAP</text>
<text x="73.8" y="117.5">100R</text>
<text x="97.1" y="119.1">D3</text>
<text x="205.6" y="116.8">CT1</text>
<text x="31.5" y="125.2">R12</text>
<text x="73.8" y="120.7">R21</text>
<text x="73.8" y="124.6">100R</text>
<text x="31.5" y="129">100R</text>
<text x="40.7" y="128.5">C19</text>
<text x="97.1" y="126.2">DIODE</text>
<text x="118.3" y="126.2">D4</text>
<text x="130.3" y="127.9">R5</text>
<text x="130.3" y="131.6">2.7K</text>
<text x="29.9" y="133.2">R13</text>
<text x="29.9" y="135.6">10K</text>
<text x="36.9" y="135.6">R15 CAP</text>
<text x="36.9" y="137.9">3R3</text>
<text x="118.3" y="133.2">DIODE</text>
<text x="130.3" y="135.3">C22</text>
<text x="130.3" y="137.7">10u/50V</text>
<text x="146.5" y="133">ZD4</text>
<text x="146.5" y="135.3">ZENER2</text>
<text x="158.5" y="133">C9</text>
<text x="158.5" y="135.3">10u/25V</text>
<text x="238.4" y="133">C7</text>
<text x="238.4" y="135.3">CAP</text>
<text x="252.6" y="133">C8</text>
<text x="252.6" y="135.3">CAP</text>
<text x="47.8" y="140.1">PZ1</text>
<text x="47.8" y="142.4">TL431</text>
<text x="118.3" y="142.6">D1</text>
<text x="205.6" y="140.3">CT2</text>
<text x="29.9" y="147.3">R14</text>
<text x="29.9" y="149.7">10K</text>
<text x="118.3" y="149.7">DIODE</text>
<text x="130.3" y="144.3">R2</text>
<text x="130.3" y="148">2.7K</text>
<text x="146.5" y="149.5">ZD1</text>
<text x="158.5" y="149.5">C?</text>
<text x="130.3" y="151.8">C3</text>
<text x="130.3" y="154.1">10u/50V</text>
<text x="146.5" y="151.8">ZENER2</text>
<text x="158.5" y="151.8">10u/25V</text>
<text x="118.3" y="159.1">D2</text>
<text x="130.3" y="160.7">R3</text>
<text x="32.7" y="163.8">VR1</text>
<text x="32.7" y="166.1">RES6</text>
<text x="118.3" y="166.1">DIODE</text>
<text x="130.3" y="164.4">2.7K</text>
<text x="146.5" y="165.9">ZD2</text>
<text x="158.5" y="165.9">C?</text>
<text x="102" y="170.8">66300d</text>
<text x="104.4" y="168.5">T1</text>
<text x="130.3" y="168.2">C2</text>
<text x="130.3" y="170.6">10u/50V</text>
<text x="146.5" y="168.2">ZENER2</text>
<text x="158.5" y="168.2">10u/25V</text>
<text x="118.3" y="175.5">D3</text>
<text x="130.3" y="177.1">R4</text>
<text x="118.3" y="182.6">DIODE</text>
<text x="130.3" y="184.7">C4</text>
<text x="130.3" y="180.9">2.7K</text>
<text x="146.5" y="182.3">ZD3</text>
<text x="146.5" y="184.7">ZENER2</text>
<text x="158.5" y="182.3">C?</text>
<text x="158.5" y="184.7">10u/25V</text>
<text x="264.3" y="184.9">V1.0</text>
<text x="130.3" y="187">10u/50V</text>
<text x="264.3" y="189.6">1/2</text>
<text x="264.3" y="192">李和明</text>
</g>
<g font-size="2.1" fill="#800000">
<text x="229.8" y="28.7">P</text>
<text x="20.2" y="31.1">R</text>
<text x="130.7" y="31.1">+5V</text>
<text x="20.7" y="38.1">S</text>
<text x="20.5" y="45.1">T</text>
<text x="177.5" y="42.8">VCC</text>
<text x="178.7" y="47.5">GB</text>
<text x="130.7" y="49.9">+15V</text>
<text x="130.7" y="73.3">-15V</text>
<text x="194.2" y="75.7">+5V</text>
<text x="149.6" y="85.1">Us</text>
<text x="194.2" y="85.1">+15V</text>
<text x="217.1" y="85.1">+15V</text>
<text x="218" y="89.8">CT1</text>
<text x="219.4" y="87.5">Us</text>
<text x="248.3" y="85.1">+5V</text>
<text x="248.3" y="89.8">CT2</text>
<text x="248.3" y="87.5">-15V</text>
<text x="218.7" y="94.5">GB</text>
<text x="248.3" y="94.5">VCC</text>
<text x="128.4" y="106.2">V1</text>
<text x="255.2" y="109.7">+15V</text>
<text x="215.4" y="120.3">+15V</text>
<text x="215.4" y="122.7">-15V</text>
<text x="215.4" y="125">CT1</text>
<text x="22.8" y="127.1">+5V</text>
<text x="126.7" y="126.2">V+</text>
<text x="159" y="129.7">E2,4,6</text>
<text x="234" y="126.2">+15V</text>
<text x="248.3" y="126.2">-15V</text>
<text x="126.1" y="142.6">VU+</text>
<text x="159" y="141.5">V-</text>
<text x="215.4" y="143.8">+15V</text>
<text x="159" y="146.1">E1</text>
<text x="215.4" y="146.1">-15V</text>
<text x="215.4" y="148.5">CT2</text>
<text x="126.1" y="159.1">VV+</text>
<text x="159" y="157.9">VU-</text>
<text x="159" y="162.6">E3</text>
<text x="125.8" y="175.5">VW+</text>
<text x="159" y="174.3">VV-</text>
<text x="159" y="179">E5</text>
<text x="159" y="190.8">VW-</text>
</g>
</svg>
